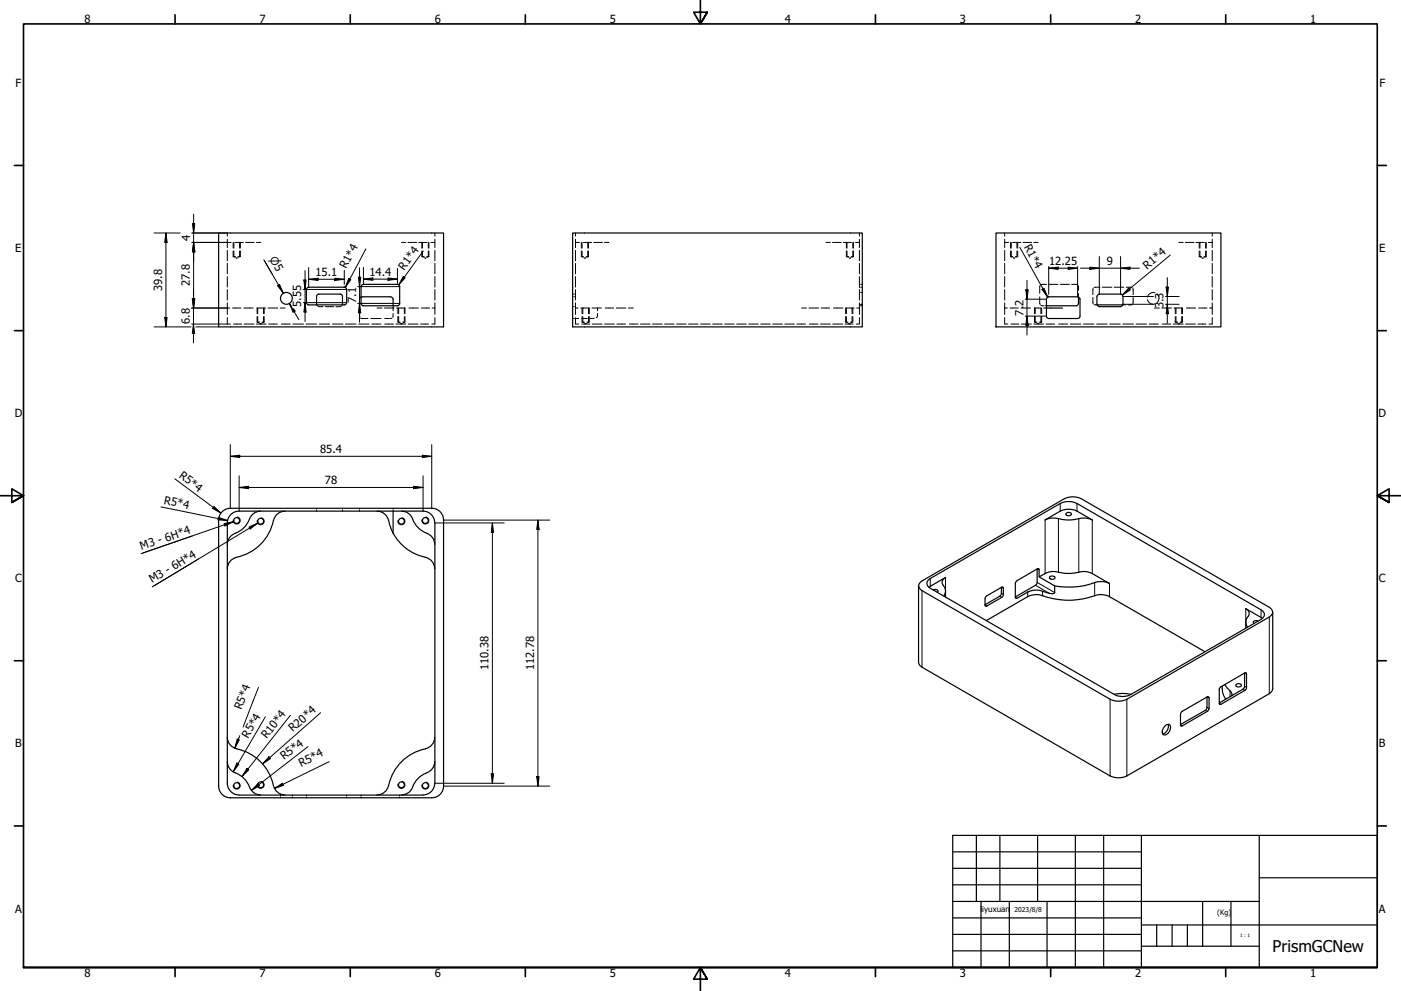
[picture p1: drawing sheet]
<svg xmlns="http://www.w3.org/2000/svg" width="594mm" height="420mm" viewBox="0 0 594 420" stroke-linecap="round" stroke-linejoin="round" font-family="sans-serif">
<g fill="none" stroke="#000" stroke-width=".42">
<path d="M96.4 98.8v1.3M184.4 98.8v1.3M244 98.8v1.3M364.4 98.8v1.3M426 98.8v1.3M514 98.8v1.3M96.4 101.5v3.5M96.4 106.2v4.4M96.4 111.7v4.4M96.4 117.3v4.4M96.4 102.8h1.6M98.9 106.4v2.4h1"/>
<path d="M98.9 102.8v2.4M99.2 106.4v2.4l.4 .3M99.2 102.8v2.4M99.7 102.8h3.5M99.9 109.3l.5 .2 .4-.2M101.6 106.4v2.4l-.4 .3M101.6 102.8v2.4M101.9 106.4v2.4h-1M101.9 102.8v2.4M104.1 102.8h3.7M108.7 102.8h1.9M170.2 102.8h1.9"/>
<path d="M173 102.8h3.7M177.5 102.8h3.5M178.9 102.8v2.4M178.9 106.4v2.4h1M179.1 106.4v2.4l.5 .3M179.1 102.8v2.4M180 109.3l.4 .2 .4-.2M181.6 106.4v2.4l-.4 .3M181.6 102.8v2.4M181.9 102.8v2.4M181.9 106.4v2.4h-1M182.7 102.8h1.7"/>
<path d="M184.4 101.5v3.5M184.4 106.2v4.4M184.4 111.7v4.4M184.4 117.3v4.4M244 102.8h1.7M244 101.5v3.5M244 106.2v4.4M244 111.7v4.4M244 117.3v4.4M246.5 106.4v2.4h1M246.5 102.8v2.4M246.8 106.4v2.4l.4 .3"/>
<path d="M246.8 102.8v2.4M247.4 102.8h3.5M247.6 109.3l.4 .2 .4-.2M249.2 106.4v2.4l-.3 .3M249.2 102.8v2.4M249.6 106.4v2.4h-1.1M249.6 102.8v2.4M251.8 102.8h3.7M256.3 102.8h1.9M350.3 102.8h1.8M353 102.8h3.7M357.6 102.8h3.5"/>
<path d="M358.9 106.4v2.4h1M358.9 102.8v2.4M359.2 106.4v2.4l.4 .3M359.2 102.8v2.4M360 109.3l.4 .2 .4-.2M361.6 106.4v2.4l-.3 .3M361.6 102.8v2.4M361.9 106.4v2.4h-1M361.9 102.8v2.4M362.8 102.8h1.6M364.4 101.5v3.5M364.4 106.2v4.4"/>
<path d="M364.4 111.7v4.4M364.4 117.3v4.4M426 102.8h1.7M426 101.5v3.5M426 106.2v4.4M426 111.7v4.4M426 117.3v4.4M428.5 106.4v2.4h1M428.5 102.8v2.4M428.8 106.4v2.4l.4 .3M428.8 102.8v2.4M429.4 102.8h3.5"/>
<path d="M429.6 109.3l.4 .2 .4-.2M431.2 106.4v2.4l-.4 .3M431.2 102.8v2.4M431.5 106.4v2.4h-1M431.5 102.8v2.4M433.8 102.8h3.7M438.3 102.8h1.9M499.9 102.8h1.8M502.6 102.8h3.7M507.2 102.8h3.5M508.5 106.4v2.4h1M508.5 102.8v2.4"/>
<path d="M508.8 106.4v2.4l.4 .3M508.8 102.8v2.4M509.6 109.3l.4 .2 .4-.2M511.2 106.4v2.4l-.3 .3M511.2 102.8v2.4M511.5 106.4v2.4h-1M511.5 102.8v2.4M512.4 102.8h1.6M514 101.5v3.5M514 106.2v4.4M514 111.7v4.4M514 117.3v4.4"/>
<path d="M96.4 130.6h1.1M96.4 122.8v4.4M96.4 128.4v4.9M96.4 134.7v2.7h1.3M98.6 130.6h3.6M99.1 137.4h3.4M103.4 130.6h4M103.5 137.4h4.2M108.7 137.4h4.1M109 134.2v2.4h1M109.3 134.2v2.4l.4 .2M109.3 130.6v2.4"/>
<path d="M110.1 137.1l.5 .2 .3-.2M111.8 134.2v2.4l-.4 .2M111.8 130.6v2.4M112 134.2v2.4h-.9M112 130.6v2.4M112.6 130.6h-3.6v2.4M113.7 130.6h4.1M113.9 137.4h3.7M118.8 130.6h2.1M119.3 137.4h3.8M124.2 137.4h4.5M129.8 137.4h4.4"/>
<path d="M134.3 129.3l.3 .3M134.9 129.8l2.1 .2M135.4 137.4h4.4M137.9 130h3.6M141 137.4h4.4M144.7 129.8l-2.3 .2M145.2 129.3l-.2 .3M146.5 137.4h4.5M152.1 137.4h4.4M152.5 131.2l.1 3.3M152.6 126.5l-.1 3.2M152.9 134.9l3.1 .1"/>
<path d="M153.1 125.9l-.3 .3M157.3 135h4.2M157.7 137.4h3.8M159.9 130.6h2.1M163 130.6h4.1M163.1 135h2M163.1 137.4h3.8M166.2 134.9l-.8 .1M166.7 132.9l-.1 1.6M166.7 129.6v.4M166.7 130.3v1.4M167.9 137.4h4.2"/>
<path d="M168.1 130.6h3.7M168.7 130.6v2.4M168.7 134.2v2.4h1M169 134.2v2.4l.4 .2M169 130.6v2.4M169.8 137.1l.4 .2 .4-.2M171.4 134.2v2.4l-.3 .2M171.4 130.6v2.4M171.7 130.6v2.4M171.7 134.2v2.4h-.9M173.1 137.4h4.2M173.4 130.6h4"/>
<path d="M178.3 137.4h3.4M178.6 130.6h3.6M183.3 130.6h1.1M184.4 134.7v2.7h-1.3M184.4 122.8v4.4M184.4 128.4v4.9M242.8 130h.4M242.8 135h.4M242.8 124.7h.4M242.8 125.8h.4M243.6 130h.4M243.6 135h1.8"/>
<path d="M243.6 124.7h.4M243.6 125.8h.4M244 130.6h1.2M244 134.7v2.7h1.4M244 122.8v4.4M244 128.4v4.9M246.3 130.6h3.5M246.7 135h2.3M246.7 137.4h3.4M246.8 134.2v2.4h1M246.8 130.6v2.4M247.1 134.2v2.4l.4 .2"/>
<path d="M247.1 130.6v2.4M247.9 137.1l.4 .2 .4-.2M249.6 130.6v2.4M249.6 134.2v2.4l-.4 .2M249.9 134.2v2.4h-1M249.9 130.6v2.4M251 130.6h4M251.1 137.4h4.2M252 134.9l-1.9 .1M253.4 132.9v1.1l-.5 .7M253.4 130.6v1.1M256.3 137.4h4.2"/>
<path d="M256.6 130.6h3.6M261.3 130.6h4.1M261.6 137.4h3.6M266.4 130.6h2.1M266.9 137.4h3.7M271.6 137.4h4.1M276.7 137.4h4.1M281.8 137.4h4.1M286.9 137.4h4.1M292 137.4h4M297.1 137.4h4.1M302.2 137.4h4.1"/>
<path d="M307.3 137.4h4M312.4 137.4h4.1M317.5 137.4h4.1M322.6 137.4h4M327.7 137.4h4.1M332.8 137.4h4.1M337.9 137.4h3.7M339.9 130.6h2.1M343 130.6h4.2M343.2 137.4h3.7M347.9 137.4h4.2M348.2 130.6h3.7"/>
<path d="M353.1 137.4h4.2M353.4 130.6h4M358.3 137.4h3.5M358.6 134.2v2.4h1M358.9 130.6v2.4M358.9 134.2v2.4l.4 .2M359.7 137.1l.4 .2 .4-.2M361.3 134.2v2.4l-.4 .2M361.3 130.6v2.4M361.6 134.2v2.4h-1M361.6 130.6v2.4M362.2 130.6h-3.6v2.4"/>
<path d="M363.3 130.6h1.1M364.4 134.7v2.7h-1.3M364.4 129.6h.4M364.4 120.6h.4M364.4 129.3h.4M364.4 121.8h.4M364.4 122.8v4.4M364.4 128.4v4.9M364.4 129h.4M364.4 124h.4M365.2 129.6h.4M365.2 120.6h.4"/>
<path d="M365.2 129.3h.4M365.2 121.8h.4M365.2 129h.4M365.2 124h.4M426 130.6h1.2M426 134.7v2.7h1.4M426 122.8v4.4M426 128.4v4.9M428.2 130.6h3.6M428.7 137.4h3.4M433 130.6h4M433.1 137.4h4.2"/>
<path d="M438.3 137.4h4.2M438.6 130.6h2.7M438.7 134.2v2.4h1M438.7 130.6v2.4M439 134.2v2.4l.4 .2M439 130.6v2.4M439.7 137.1l.5 .2 .4-.2M440.9 125.8l.2 3.3M441.1 121.1l-.2 3.3M441.4 129.5l1.1 .1M441.4 134.2v2.4l-.4 .2M441.4 130.6v2.4"/>
<path d="M441.7 134.2v2.4h-1M441.7 130.6v2.4M442.5 130.6h1.2M443.1 129.6h.6M443.5 137.4h3.7M443.8 120.6l-2.4 .1M444.8 120.6h3.8M448.9 137.4h3.9M449.6 120.6h3.9M453.8 137.4h4.5M454.4 120.6l2.4 .1M457.2 121.1l.1 1.9"/>
<path d="M457.3 124.4v1.5M459.4 137.4h4.5M463.4 126.1l.1 2.7M463.5 122.2l-.1 2.7M463.9 129.1l.8 .2M464.9 129.3h.3M465 137.4h4.5M466.4 121.8l-2.5 .1M467.4 121.8h4.1M470.6 137.4h4.4M472.4 121.8h4.1M476.1 137.4h4.5"/>
<path d="M476.1 129.3h1.2M477.5 121.8l2.5 .1M480 129.1l-1.6 .2M480.4 122.2l.1 2.7M480.5 126.1l-.1 2.7M481.7 137.4h4.5M486.6 127a2.37 2.37 0 0 0 3.2 1.8M487.3 137.4h3.9M489.5 130.6h2.1M489.8 124.1a2.45 2.45 0 0 0-3.2 1.9M490.7 124.6a2.47 2.47 0 0 1 0 3.7M492.6 130.6h4.2"/>
<path d="M492.8 137.4h3.7M497.5 137.4h4.2M497.8 130.6h3.7l-.1 2.4M498.3 134.2v2.4h1.1M498.3 130.6v2.4M498.7 134.2v2.4l.3 .2M498.7 130.6v2.4M499.5 137.1l.4 .2 .4-.2M501.1 134.2v2.4l-.4 .2M501.1 130.6v2.4M501.4 134.2v2.4h-1M502.7 137.4h4.2"/>
<path d="M503 130.6h4M507.9 137.4h3.5M508.3 130.6h3.5M512.9 130.6h1.1M514 134.7v2.7h-1.3M514 122.8v4.4M514 128.4v4.9M134.2 215.5v.4M134.2 216.3v.4M145.2 215.5v.4M145.2 216.3v.4M152.5 215.5v.4"/>
<path d="M152.5 216.3v.4M166.7 215.5v.4M166.7 216.3v.4M118.9 337.1v.4M118.9 337.9v.3M124 337.1v.4M124 337.9v.3M129.9 337.1v.4M129.9 337.9v.3M147 337.1v.4M147 337.9v.3M153.1 337.1v.4"/>
<path d="M153.1 337.9v.3M169.5 337.1v.4M169.5 337.9v.3"/>
</g>
<g fill="none" stroke="#000" stroke-width=".51">
<path d="M92.7 98.8h95.4v39.8h-95.4zM242.8 98.8h122.8v39.8h-122.8zM422.3 98.8h95.4v39.8h-95.4zM130.2 122.1l.7-.3h15.5l.6 .9-.1 6-.9 .6-15.5-.1-.6-.9v-5.5zM134.3 129.3l-.1-3.6 .6-.9 9.4-.1 .9 .6 .1 4M153.1 121.5v7.1M153.1 128.7l.3 .7 .7 .2M153.4 125.8h12.3M153.4 125.9l-.3 .1M154.1 120.6l-.7 .3-.3 .6M154.1 129.6h14.4M154.1 120.6h14.4"/>
<path d="M165.7 125.9l.9 .6 .1 3.1M168.5 120.6l.7 .3 .3 .6M169.5 128.7l-.3 .7-.7 .2M169.5 121.5v7.1M443.7 130.6h6.8M443.7 134.1l.3 .7 .7 .2h12.2M444.7 125.8h12.2M444.7 125.9l-.7 .3-.3 .7v7.1M457 125.9l.7 .3 .3 .7v7.1M457.3 128.7l-.3 .7-.7 .2h-12.6M457.3 125.9v2.7M458 134.1l-.3 .7-.7 .2"/>
<path d="M465.2 129.3h10.9M466.2 124.7h8.9l.7 .3 .3 .7M466.2 130h9M466.2 124.7l-.7 .3-.4 .7 .2 3.7 .9 .6M476.1 129l-.3 .7-.7 .3M476.2 125.7v3.3M97.7 215.5h85.4a5 5 0 0 1 5 5v112.8a5 5 0 0 1-5 4.9h-85.4M97.7 215.5a5 5 0 0 0-5 5v112.8a5 5 0 0 0 5 4.9M101.4 216.7a5 5 0 0 0-5 5M101.4 216.7h78a5 5 0 0 1 4.9 5M110.5 216.7a5 5 0 0 0-4.7 3.3M120.9 216.7a5.5 5.5 0 0 0-5.4 5.5 20 20 0 0 1-15.1 14"/>
<path d="M159.9 216.7a5 5 0 0 1 4.8 4M166.7 216.7v9.3M170.3 216.7a5 5 0 0 1 4.7 3.3M452 217.7a1.42 1.42 0 0 1 2.3 .3 1.24 1.24 0 0 1-1.2 .7 1.24 1.24 0 0 1-1.1-1zM96.4 221.7v110.4M99.7 226.1a5 5 0 0 0-3.3 4.7M100.4 236.3a5 5 0 0 0-4 4.9M105.8 220a10 10 0 0 1-6.1 6.1M164.8 220.7l1.9 5.3M166.7 226a20 20 0 0 0 13.7 10.2M174.9 220a11.7 11.7 0 0 0 7.5 6.9l1.4 1.7 .5 2.2M180.4 236.3a5 5 0 0 1 3.9 4.9"/>
<path d="M184.4 221.7v110.4M443.2 220.5l6.4-3.8a8.1 8.1 0 0 1 7.1 0l6.5 3.8a9.5 9.5 0 0 0-7.4-.2 30.3 30.3 0 0 1-9.3-.7zM389.5 248.4v32.4l.7 1.5 80.5 46.7a8.1 8.1 0 0 0 7.1 0l61.2-35.5 .7-1.5v-32.4M390.2 246.9l61.2-35.5a8.1 8.1 0 0 1 7.1 0l79.7 46.1a2.19 2.19 0 0 1 1.5 2 2.19 2.19 0 0 1-1.5 2.1l-60.4 34.9a8.1 8.1 0 0 1-7.1 0l-79.7-46.1a2.13 2.13 0 0 1-.8-3.5zM393.6 245.9l56-32.4a8.1 8.1 0 0 1 7.1 0l78 45.1a2.14 2.14 0 0 1 1.5 2 2.14 2.14 0 0 1-1.5 2l-55.1 31.8a7.4 7.4 0 0 1-7.1 0l-78-45a2.18 2.18 0 0 1-.9-3.5zM393.9 249l7-4.2a2.37 2.37 0 0 0-.3 4.2 3.4 3.4 0 0 1-.4 3.7M395.7 250.1a1.32 1.32 0 0 1 2.1 .7l-.4 .3M400.9 250.6v2.5M418 253l6.8-4h.6v3.1l-.3 .9-7.1 4-.3-.5v-2.6zM424.6 249v2.6l-.4 .9-6.5 3.9M430.9 246.5l9.4-5.5 .3 .5v3.1l6.6 3.8-.1 3.1a9.7 9.7 0 0 1-6.2-1.2 7.9 7.9 0 0 0-5.1 .7l-4.5 2.7-.6-.1-.2-6.2zM439.8 241.2v5.7l-.4 1-8.9 5.2"/>
<path d="M440.6 244.6a9.9 9.9 0 0 1 9.9-1.7 30.3 30.3 0 0 0 9.4-.6l3.3 .9 7.3 4.2a9.5 9.5 0 0 0-8.5 .4 33.1 33.1 0 0 1-14.8 .6M445 244.6a1.54 1.54 0 0 1 2.4 .4 1.3 1.3 0 0 1-1.3 .6 1.3 1.3 0 0 1-1.1-1zM418.2 263.1l17.6-10.1a8 8 0 0 1 6.3-.4 33.2 33.2 0 0 0 23.3-.4 8.3 8.3 0 0 1 5.1 .8l40.5 23.3M528.3 263.8v2.6M533.5 263.3a1.32 1.32 0 0 0-2.1 .7l.3 .3M535.3 262.2l-7-4.2a2.37 2.37 0 0 1 .3 4.2 3.4 3.4 0 0 0 .4 3.7M472.4 294.4a17.7 17.7 0 0 1 7.3 0M511.8 295.6v4.3l-.3 .9-10.9 6.4M517.3 291.5l10.6-6.2h.6l.1 6.2-.3 .9-11 6.3-.3-.5v-5.8zM518.3 290.9a7.8 7.8 0 0 0 1.4 5.6M519.3 290.2l2.9 3.3 .2 1.4M524.1 290.3a1.48 1.48 0 0 1 2.3 .3 1.26 1.26 0 0 1-1.3 .7 1.26 1.26 0 0 1-1-1z"/>
<path d="M527.7 285.3v5.7l-.3 1-10.4 6M96.4 312.6a5 5 0 0 0 4 4.8M100.4 317.5a20.4 20.4 0 0 1 15.8 16.3 5 5 0 0 0 4.7 3.2M180.4 317.5a20 20 0 0 0-15.6 15.6M184.3 312.6a5 5 0 0 1-3.9 4.8M493.9 307.9l.7-.6 1.3-.1a2.86 2.86 0 0 1-2.6 4.3 2.48 2.48 0 0 1 .6-3.6zM495.4 307.1a3.5 3.5 0 0 1-2.4 4.1M501 301.9l10.9-6.5 .7 .1 .1 4.9-.4 .9-11.3 6.6-.4-.5v-4.5zM96.4 322.9a5 5 0 0 0 3.3 4.7M96.4 332.1a5 5 0 0 0 5 4.9M99.7 327.6a11.7 11.7 0 0 1 6.9 7.5l1.7 1.4 2.2 .5M101.4 337.1h78"/>
<path d="M164.7 333a5 5 0 0 1-4.8 4M175 333.7a5 5 0 0 1-4.7 3.3M181 327.6a10 10 0 0 0-6.1 6.1M184.3 332.1a5 5 0 0 1-4.9 4.9M184.3 322.9a5 5 0 0 1-3.3 4.7"/>
<circle cx="121.4" cy="126.5" r="2.51"/>
<circle cx="100.4" cy="220.7" r="1.24"/>
<circle cx="110.5" cy="221" r="1.24"/>
<circle cx="170.2" cy="221" r="1.24"/>
<circle cx="180.4" cy="220.7" r="1.24"/>
<circle cx="100.4" cy="333.1" r="1.24"/>
<circle cx="110.5" cy="332.8" r="1.24"/>
<circle cx="170.2" cy="332.8" r="1.24"/>
<circle cx="180.4" cy="333.1" r="1.24"/>
</g>
<g fill="none" stroke="#000" stroke-width=".42">
<path d="M100.6 219.2a1.49 1.49 0 0 1 1.2 1.7 1.49 1.49 0 0 1-1.7 1.2 1.49 1.49 0 0 1-1.2-1.7M110.8 219.5a1.49 1.49 0 0 1 1.2 1.7 1.49 1.49 0 0 1-1.7 1.3 1.49 1.49 0 0 1-1.2-1.8M170.5 219.5a1.49 1.49 0 0 1 1.2 1.7 1.49 1.49 0 0 1-1.7 1.3 1.49 1.49 0 0 1-1.3-1.8M180.6 219.2a1.49 1.49 0 0 1 1.2 1.7 1.49 1.49 0 0 1-1.7 1.2 1.49 1.49 0 0 1-1.2-1.7M448.8 219.9v22.7M449.6 213.5v3.2M456.7 213.5v3.2M457.5 219.9v22.7M443.2 220.5v22.7M463.2 220.5v22.7M391 250.4v32.5M394.5 245.3v3.3"/>
<path d="M400.9 244.8v5.8M417.7 256.5l.7 .5M423.9 252.8l.9 .5M424.6 251.6l.8 .5M424.8 249l.6 .3M430.5 253.3l.8 .4M435.8 251v2M439.1 248.1l5.8 3.5M439.8 246.9l7.4 4.3M439.9 241.2l.7 .3M442.1 250.7v1.9M464.2 247v5.6"/>
<path d="M470.5 247.4v5.6M528.3 258v5.8M534.7 258.6v3.2M538.2 261.6v32.5M470.7 296.5v32.5M477.8 296.5v32.5M511.8 299.9l.9 .5M511.9 295.4l.8 .5M517 298.2l.7 .4M521.6 292.9v2.5M527 292.2l.9 .5M527.7 291l.9 .5"/>
<path d="M527.9 285.3l.7 .4M500.6 307.4l.7 .4M511.1 301.2l.8 .4M100.6 331.6a1.49 1.49 0 0 1 1.2 1.7 1.49 1.49 0 0 1-1.7 1.2 1.49 1.49 0 0 1-1.2-1.7M110.8 331.3a1.49 1.49 0 0 1 1.2 1.7 1.49 1.49 0 0 1-1.7 1.2 1.49 1.49 0 0 1-1.2-1.7M170.5 331.3a1.49 1.49 0 0 1 1.2 1.7 1.49 1.49 0 0 1-1.7 1.2 1.49 1.49 0 0 1-1.3-1.7M180.6 331.6a1.49 1.49 0 0 1 1.2 1.7 1.49 1.49 0 0 1-1.7 1.2 1.49 1.49 0 0 1-1.2-1.7"/>
</g>
<g fill="none" stroke="#000" stroke-width=".7">
<path d="M74.2 6.3v3.8M148.5 6.3v3.8M222.8 6.3v3.8M297 .2v9.9l-2.9-4.9h5.8l-2.9 4.9 2.9-4.9M371.2 6.3v3.8M445.5 6.3v3.8M519.7 6.3v3.8M6.1 70.1h3.9M584 70.1h3.9M6.1 140.2h3.9M584 140.2h3.9M0 210.2h10l-5-3v5.8l5-2.8-5 2.8"/>
<path d="M594 210.2h-10l5-3v5.8l-5-2.8 5 2.8M6.1 280.1h3.9M584 280.1h3.9M6.1 350.2h3.9M584 350.2h3.9M10 410.2v-400.1h574v400.1h-574h574M74.2 410.2v3.9M148.5 410.2v3.9M222.8 410.2v3.9M299.9 415.1l-2.9-4.9 2.9 4.9h-5.8l2.9-4.9v10M371.2 410.2v3.9M445.5 410.2v3.9"/>
<path d="M519.7 410.2v3.9"/>
</g>
<g fill="none" stroke="#000" stroke-width=".51">
<path d="M404 354.2h180v56h-180zM414 354.2v28M424 354.2v28M440 354.2v28M456 354.2v56M468 354.2v56M484 354.2v56M534 354.2v56M404 361.2h80M404 368.2h80M404 375.1h80M534 372.2h50"/>
<path d="M404 396.2h80M404 389.2h80M404 382.2h130M416 382.2v28M428 382.2v28M444 382.2v28M484 392.2h100M490.5 392.2v9M497 392.2v9M503.5 392.2v9M510 382.2v19M522 382.2v19"/>
<path d="M404 403.1h80M484 401.2h50"/>
</g>
<g fill="none" stroke="#000" stroke-width=".42">
<path d="M65.3 98.8h11.1M70.4 98.8l.5 4h-1.1zM70.4 98.8v39.8M81.4 98.8h15M81.6 94.8h1l-.5 4zM82.1 90.8v39.8M81.4 102.8h15M82.1 102.8l.5 4h-1zM111.9 110.2l8.2 14.1-1.9-3.4M112.3 110.8l3.3 5.6M128.8 118.7h1l-.5 4zM129.3 114.7v21.6"/>
<path d="M130.9 118.4l4-.4v.9zM130.9 118.4h15.1M130.9 113.5v8.3M142 118l4 .4-4 .5zM146 114.6v6M147.9 118.1l.9 .4-2.4 3.3zM152 117.5h1l-.5 4zM152.5 113.5v23.1M154.1 118.3l4-.5v1.1zM154.1 118.3h14.4M154.1 113.4v7.2M155.1 105.5l-8.7 16.3"/>
<path d="M164.5 117.8l4 .5-4 .6zM168.5 113.8v6.1M171 117.2l.8 .6-2.7 3zM179.5 106.5l-10.4 14.3M432.4 104.9l11.8 21.1M435.5 118.9v23.1M444.7 113.7l4-.4v.9zM444.7 113.7h12.2M444.7 113v11.8M452.9 113.3l4 .4-4 .5zM456.9 113v12.8M458.2 113.7h25"/>
<path d="M462.2 113.3l4 .4-4 .5zM466.2 108.8v15.9M475.2 113.7l4-.4v.9zM475.2 108.8v15.9M495 117.7v19.3M496.3 108.1l-20.4 17M65.3 138.6h15.7M69.8 134.6h1.1l-.5 4zM81.3 130.6h15.1M81.3 137.4h15.1M81.5 126.6h1l-.5 4zM81.6 126.6h1l-.5 4z"/>
<path d="M82 137.4l.5 4h-1zM82 122.6v22.8M83.1 138.6h9.6M117.7 121.1l.9-.5 1.5 3.7zM122.7 128.6l.8 1.4M123.5 129.7l-.8-1.1 .8 1.9M123.6 130.9l.7 1.5 .9-.5-.7-1M124 130.9l2.7 4.7M128.6 122.7h18.1M128.6 128.3h18.1M129.3 128.3l.5 4h-1zM146 121.5v.3"/>
<path d="M151.7 121.5h17.8M151.7 128.6h17.8M152.5 128.6l.5 4h-1zM168.5 120.2v.4M434.7 134h9M434.7 126.9h9M435 122.9h1l-.5 4zM435.5 134l.5 4h-1zM441.8 122.7l.9-.5 1.5 3.8zM444.7 125.6v.2M476.2 129h12.9M476.2 125.7h.4"/>
<path d="M476.7 125.7h12.4M478.7 122.1l.6 .8-3.4 2.2zM494.2 129h5.8M494.2 125.7h5.8M494.5 121.7h1l-.5 4zM495 129l.5 4h-1zM97.7 193.5l4-.5v1zM97.7 193.5h85.4M97.7 188.5v27M179.1 193l4 .5-4 .5zM183.1 188.5v27M68.3 214.9l28.2 5.8"/>
<path d="M74.1 203l19.6 14.5M90.7 214.7l3 2.8-3.5-1.9zM92.6 219.4l3.9 1.3-4-.3zM101.4 206.7l4-.5v1zM101.4 206.7h78M101.4 201.7v15M175.4 206.2l4 .5-4 .5zM179.4 201.7v15M184.4 221.7h29.4M188.1 220.5h45M208.8 221.7l.5 4h-1zM208.8 221.7v110.4"/>
<path d="M228.1 220.5l.5 4h-1zM228.1 220.5v112.8M109.6 291.4l-6.5 16.9M100.6 313.4l.9 .3-1.9 3.5zM101.7 311.9l-2.1 5.3M112.5 303.9l-13.6 23.4M123.1 303.3l-20.5 25.9M130.6 316.5l-24 18.6M136 302.2l-24.6 21.6M100.5 323.5l.8 .5-2.4 3.3zM104.7 325.8l.8 .6-2.9 2.8zM106.6 335.1l2.8-2.8 .6 .8z"/>
<path d="M114 320.8l.7 .8-3.3 2.2zM116.4 334.2l3.4-2.1 .4 .9zM139.6 322.9l-23.2 11.3M184.4 332.1h29.4M188.1 333.3h45M208.3 328.1h1l-.5 4zM227.6 329.3h1l-.5 4z"/>
</g>
<g fill="#000">
<path d="M81.6 94.8h1l-.5 4zM70.4 98.8l.5 4h-1.1zM82.1 102.8l.5 4h-1zM128.8 118.7h1l-.5 4zM130.9 118.4l4-.4v.9zM142 118l4 .4-4 .5zM147.9 118.1l.9 .4-2.4 3.3zM152 117.5h1l-.5 4zM154.1 118.3l4-.5v1.1zM164.5 117.8l4 .5-4 .6zM171 117.2l.8 .6-2.7 3zM444.7 113.7l4-.4v.9z"/>
<path d="M452.9 113.3l4 .4-4 .5zM462.2 113.3l4 .4-4 .5zM475.2 113.7l4-.4v.9zM69.8 134.6h1.1l-.5 4zM81.5 126.6h1l-.5 4zM81.6 126.6h1l-.5 4zM117.7 121.1l.9-.5 1.5 3.7zM122.7 128.6l2.5 3.3-.9 .5zM129.3 128.3l.5 4h-1zM152.5 128.6l.5 4h-1zM435 122.9h1l-.5 4zM435.5 134l.5 4h-1z"/>
<path d="M441.8 122.7l.9-.5 1.5 3.8zM478.7 122.1l.6 .8-3.4 2.2zM494.5 121.7h1l-.5 4zM495 129l.5 4h-1zM82 137.4l.5 4h-1zM97.7 193.5l4-.5v1zM179.1 193l4 .5-4 .5zM90.7 214.7l3 2.8-3.5-1.9zM101.4 206.7l4-.5v1zM175.4 206.2l4 .5-4 .5zM92.6 219.4l3.9 1.3-4-.3zM208.8 221.7l.5 4h-1z"/>
<path d="M228.1 220.5l.5 4h-1zM100.6 313.4l.9 .3-1.9 3.5zM100.5 323.5l.8 .5-2.4 3.3zM104.7 325.8l.8 .6-2.9 2.8zM106.6 335.1l2.8-2.8 .6 .8zM114 320.8l.7 .8-3.3 2.2zM116.4 334.2l3.4-2.1 .4 .9zM208.3 328.1h1l-.5 4zM227.6 329.3h1l-.5 4z"/>
</g>
<path d="M81.5 227.2l-21 7.3M84.2 237l-19 11.5M95 222l4-.8-3.6 1.8zM99 221.2l-39.2 13.5M105.6 223.4l3.7-1.6-3.2 2.5zM109.3 221.8l-44.8 27" fill="none" stroke="#000" stroke-width=".42"/>
<path d="M95 222l4-.8-3.6 1.8zM105.6 223.4l3.7-1.6-3.2 2.5z" fill="#000"/>
<text font-size="6.9" x="539.6" y="403.6">PrismGCNew</text>
<g font-size="4.8">
<text x="35.8" y="9.8">8</text>
<text x="110" y="9.8">7</text>
<text x="184.3" y="9.8">6</text>
<text x="258.6" y="9.8">5</text>
<text x="332.8" y="9.8">4</text>
<text x="407" y="9.8">3</text>
<text x="481.3" y="9.8">2</text>
<text x="555.6" y="9.8">1</text>
<text x="6.6" y="36.9">F</text>
<text x="584.9" y="36.9">F</text>
<text x="6.5" y="106.9">E</text>
<text x="80.6" y="102.1" transform="rotate(-90 80.6 102.1)">4</text>
<text x="434.1" y="104.8" transform="rotate(61 434.1 104.8)">R1*4</text>
<text x="584.8" y="106.9">E</text>
<text x="444.9" y="112.2">12.25</text>
<text x="469.3" y="112.2">9</text>
<text x="133.8" y="116.9">15.1</text>
<text x="146.8" y="114.2" transform="rotate(-62 146.8 114.2)">R1*4</text>
<text x="156.7" y="116.9">14.4</text>
<text x="171.4" y="115" transform="rotate(-54 171.4 115)">R1*4</text>
<text x="486.4" y="114.4" transform="rotate(-40 486.4 114.4)">R1*4</text>
<text x="68.8" y="123.4" transform="rotate(-90 68.8 123.4)">39.8</text>
<text x="80.5" y="121.4" transform="rotate(-90 80.5 121.4)">27.8</text>
<text x="127.8" y="130.2" transform="rotate(-90 127.8 130.2)">5.55</text>
<text x="151" y="128.4" transform="rotate(-90 151 128.4)">7.1</text>
<text x="434" y="129.7" transform="rotate(-90 434 129.7)">2</text>
<text x="493.4" y="130.7" transform="rotate(-90 493.4 130.7)">3.3</text>
<text x="80.5" y="137.3" transform="rotate(-90 80.5 137.3)">6.8</text>
<text x="434" y="133.8" transform="rotate(-90 434 133.8)">7.</text>
<text x="6.2" y="176.9">D</text>
<text x="584.5" y="176.9">D</text>
<text x="135.7" y="191.9">85.4</text>
<text x="75.6" y="202.2" transform="rotate(37 75.6 202.2)">R5*4</text>
<text x="137.7" y="205.1">78</text>
<text x="69.3" y="213.5" transform="rotate(12 69.3 213.5)">R5*4</text>
<text x="60.1" y="233.3" transform="rotate(-19 60.1 233.3)">M3 - 6H*4</text>
<text x="6.4" y="246.9">C</text>
<text x="64.5" y="247.4" transform="rotate(-31 64.5 247.4)">M3 - 6H*4</text>
<text x="584.7" y="246.9">C</text>
<text x="207.2" y="284.2" transform="rotate(-90 207.2 284.2)">110.38</text>
<text x="226.5" y="284.2" transform="rotate(-90 226.5 284.2)">112.78</text>
<text x="102.4" y="301.1" transform="rotate(-69 102.4 301.1)">R5*4</text>
<text x="124.2" y="310.4" transform="rotate(-41 124.2 310.4)">R20*4</text>
<text x="6.4" y="316.9">B</text>
<text x="105.3" y="313.2" transform="rotate(-60 105.3 313.2)">R5*4</text>
<text x="113.1" y="313.5" transform="rotate(-52 113.1 313.5)">R10*4</text>
<text x="584.7" y="316.9">B</text>
<text x="120.5" y="322.4" transform="rotate(-38 120.5 322.4)">R5*4</text>
<text x="127.7" y="325.1" transform="rotate(-26 127.7 325.1)">R5*4</text>
<text x="6.4" y="386.9">A</text>
<text x="584.7" y="386.9">A</text>
<text x="35.8" y="414.1">8</text>
<text x="110" y="414.1">7</text>
<text x="184.3" y="414.1">6</text>
<text x="258.6" y="414.1">5</text>
<text x="332.8" y="414.1">4</text>
<text x="407" y="414.1">3</text>
<text x="481.3" y="414.1">2</text>
<text x="555.6" y="414.1">1</text>
</g>
<text font-size="4.6" x="114.1" y="109.7" transform="rotate(60 114.1 109.7)">⌀5</text>
<g font-size="3.4">
<text x="415.7" y="386.6">l</text>
<text x="416.5" y="386.6">iyuxuan</text>
</g>
<text font-size="3.1" x="516.1" y="388.1">(Kg)</text>
<text font-size="2.9" x="430.1" y="386.5">2023/8/8</text>
<text font-size="2" x="525.8" y="397.4">1 : 1</text>
</svg>
